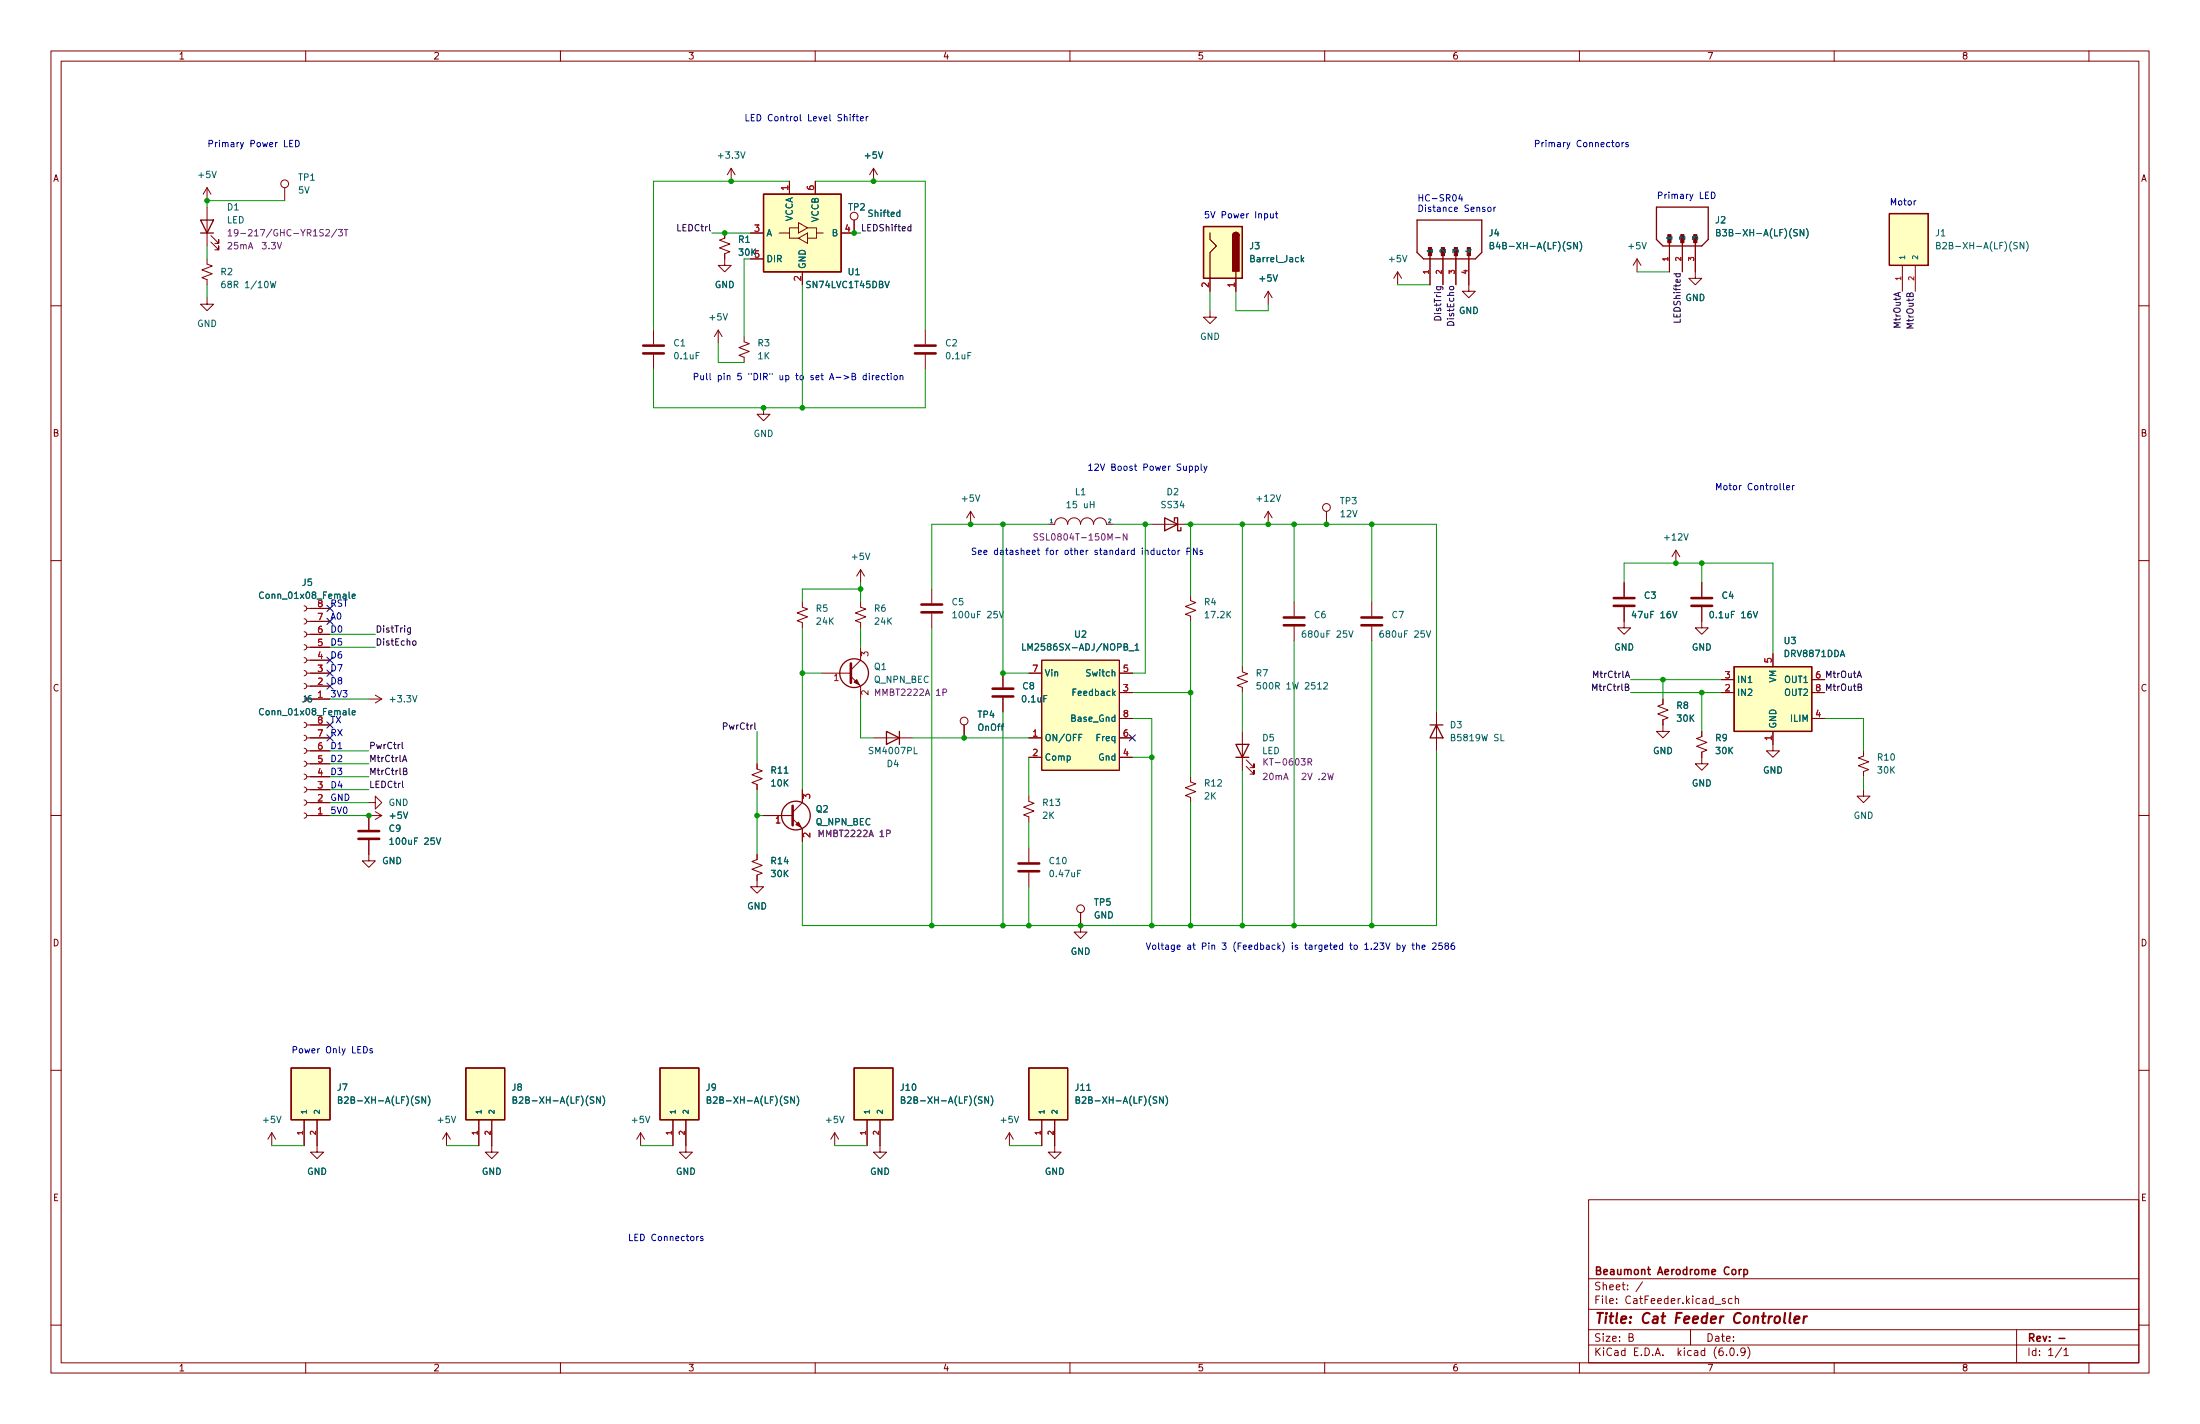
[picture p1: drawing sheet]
<svg xmlns="http://www.w3.org/2000/svg" width="432mm" height="279mm" viewBox="0 0 432 279" stroke-linecap="round" stroke-linejoin="round" font-family="sans-serif">
<g fill="none" stroke="#840000" stroke-width=".2">
<path d="M10 10h411.8v259.4h-411.8zM12 12h407.8v255.4h-407.8zM60 10v2M110 10v2M160 10v2M210 10v2M260 10v2M310 10v2M360 10v2M410 10v2M40.6 36.8v2.6M40.6 36.8l-.7 1.3"/>
<path d="M40.6 36.8l.8 1.3M55.9 36.8v2.6M143.5 33l-.8 1.3M143.5 33v2.6M143.5 33l.8 1.3M154.9 35.6v2.5M160 35.6v2.5M171.4 33l-.7 1.3M171.4 33v2.6M171.4 33l.8 1.3M10 60h2M40.6 50.8v1l1.1 .4-2.1 .8 2.1 .7-2.1 .8 1 .4v1"/>
<path d="M40.6 58.4v1.3h1.3l-1.3 1.3-1.2-1.3h1.2M40.6 40.6v7.7M41.4 47.5l1.5 1.5v-.7v.7h-.7M41.4 46.2l1.5 1.6v-.8v.8h-.7M142.2 45.7v1l-1 .4 2.1 .8-2.1 .7 2.1 .8-1.1 .4v2.3h1.3l-1.3 1.2-1.2-1.2h1.2M147.3 45.7h2.6M147.3 50.8h2.6M152.9 45.7h2v1h1.8M156.7 44.7h-1.8v1M156.7 43.7l1.8 1-1.8 1zM156.7 46.7l1.8-1v2.1zM157.5 53.3v2.6"/>
<path d="M158.5 44.7h1.8v1h1.2M160.3 45.7v1h-1.8M167.6 43.2v2.5h-2.5M237.5 54.6v2.6M242.6 54.6v2.6M248.9 57.2l-.7 1.2M248.9 57.2v2.5M248.9 57.2l.8 1.2M274.3 53.3l-.7 1.3M274.3 53.3v2.6M274.3 53.3l.8 1.3M280.7 50.8v5.1"/>
<path d="M283.2 50.8v5.1M285.7 50.8v5.1M288.3 50.8v6.4h1.3l-1.3 1.2-1.3-1.2h1.3M321.3 50.8l-.8 1.3M321.3 50.8v2.5M321.3 50.8l.8 1.3M327.7 48.3v5M330.2 48.3v5M332.7 48.3v6.3h1.3l-1.3 1.3-1.2-1.3h1.2M373.4 52.1v5.1M375.9 52.1v5.1M419.8 60h2"/>
<path d="M128.3 64.8v2.8M128.3 69.6v2.8M141 64.8l-.8 1.2M141 64.8v2.5M141 64.8l.7 1.2M146 66v1.1l1.1 .3-2.1 .8 2.1 .8-2.1 .7 1 .4v1M181.6 64.8v2.8M181.6 69.6v2.8M237.5 61v1.2h1.3l-1.3 1.3-1.3-1.3h1.3M149.9 80v1.3h1.2l-1.2 1.3-1.3-1.3h1.3M10 110h2M59.7 118.9l.3 .1 .2 .4-.2 .3-.3 .2"/>
<path d="M60.2 119.4h4.6M157.5 118.1v1l1 .4-2 .8 2 .7-2 .8 1 .4v1M168.9 118.1v1l1 .4-2 .8 2 .7-2 .8 1 .4v1M168.9 111.8v2.5M168.9 111.8l-.8 1.2M168.9 111.8l.8 1.2M182.9 115.6v2.8M190.5 100.3l-.8 1.3M190.5 100.3v2.6M190.5 100.3l.8 1.3M205.7 102.9h1.3a1.27 1.27 0 0 1 1.3-1.3 1.27 1.27 0 0 1 1.2 1.3 1.27 1.27 0 0 1 1.3-1.3 1.27 1.27 0 0 1 1.3 1.3 1.27 1.27 0 0 1 1.3-1.3 1.27 1.27 0 0 1 1.2 1.3 1.27 1.27 0 0 1 1.3-1.3 1.27 1.27 0 0 1 1.3 1.3h1.2M226.1 102.9h7.6"/>
<path d="M233.7 116.8v1.1l1 .3-2 .8 2 .8-2 .7 1 .4v1M248.9 100.3v2.6M248.9 100.3l-.7 1.3M248.9 100.3l.8 1.3M254 118.1v2.8M260.3 100.3v2.6M269.2 118.1v2.8M318.8 119.1v4.1h1.2l-1.2 1.3-1.3-1.3h1.3M318.8 114.3v2.8M328.9 108l-.7 1.2M328.9 108v2.5M328.9 108l.8 1.2"/>
<path d="M334 119.1v4.1h1.3l-1.3 1.3-1.3-1.3h1.3M334 114.3v2.8M419.8 110h2M59.7 121.4l.3 .2 .2 .3-.2 .4-.3 .1M59.7 124l.3 .1 .2 .4-.2 .3-.3 .2M59.7 126.5l.3 .1 .2 .4-.2 .4-.3 .1M59.7 129l.3 .2 .2 .3-.2 .4-.3 .1M59.7 131.6l.3 .1 .2 .4-.2 .3-.3 .2M59.7 134.1l.3 .2 .2 .3-.2 .4-.3 .1M60.2 132.1h4.6M60.2 121.9h4.6M60.2 124.5h4.6"/>
<path d="M60.2 127h4.6M60.2 129.5h4.6M60.2 134.6h4.6M61 137.2h3.8M72.4 137.2h2.5M73.7 136.4l1.2 .8M74.9 137.2l-1.2 .7M161.3 132.1h5.7M167 132.7l1.9 1.9v2.6M168.9 127v2.5l-1.9 1.9M182.9 120.4v2.8M196.8 132.1v2.8"/>
<path d="M196.8 136.9v2.8M201.9 132.1h2.6M204.5 129.5h15.2v21.6h-15.2zM219.7 135.9h2.5M219.7 132.1h2.5M243.8 130.8v1l1.1 .4-2.1 .8 2.1 .7-2.1 .8 1 .4v1M254 122.9v2.8M269.2 122.9v2.8M281.9 139.7v7.6M326.4 137.2v1l-1 .4 2 .7-2 .8 2 .7-1 .4v2.3h1.3l-1.3 1.3-1.3-1.3h1.3M337.8 135.9h2.6M337.8 133.4h2.6"/>
<path d="M348 128.3v2.5M355.6 135.9h2.5M355.6 133.4h2.5M10 160h2M59.7 141.7l.3 .2 .2 .3-.2 .4-.3 .1M59.7 144.3l.3 .1 .2 .4-.2 .3-.3 .2M59.7 146.8l.3 .2 .2 .3-.2 .4-.3 .1M59.7 149.4l.3 .1 .2 .4-.2 .3-.3 .2M59.7 151.9l.3 .1 .2 .4-.2 .4-.3 .1M59.7 154.4l.3 .2 .2 .3-.2 .4-.3 .1M59.7 157l.3 .1 .2 .4-.2 .3-.3 .2M59.7 159.5l.3 .2 .2 .3-.2 .4-.3 .1"/>
<path d="M60.2 144.8h4.6M60.2 142.2h4.6M60.2 147.3h4.6M60.2 149.9h4.6M60.2 152.4h4.6M60.2 154.9h4.6M60.2 157.5h4.6M72.4 157.5h1.3v-1.3l1.2 1.3-1.2 1.3v-1.3M73.7 159.3l1.2 .7M148.6 149.9v1l1 .4-2 .7 2 .8-2 .7 1 .4v1M157.5 154.9v2.6l-1.9 1.9M171.4 144.8h7.7"/>
<path d="M189.2 142.2v2.6M201.9 156.2v1l1 .4-2 .8 2 .7-2 .8 1 .4v1M201.9 144.8h2.6M201.9 148.6h2.6M219.7 144.8h2.5M219.7 148.6h2.5M219.7 141h2.5M233.7 152.4v1l1 .4-2 .8 2 .7-2 .8 1 .4v1M243.8 143.5v7.6M244.6 150.4l1.5 1.5v-.8v.8h-.7M244.6 149.1l1.5 1.5v-.7v.7h-.7M334 143.5v1l-1 .4 2 .8-2 .7 2 .8-1 .4v2.3h1.3l-1.3 1.2-1.3-1.2h1.3"/>
<path d="M348 143.5v3.8h1.2l-1.2 1.3-1.3-1.3h1.3M355.6 141h2.5M365.8 147.3v1l-1.1 .4 2.1 .8-2.1 .7 2.1 .8-1 .4v1M365.8 154.9v1.3h1.2l-1.2 1.3-1.3-1.3h1.3M419.8 160h2M60.2 160h4.6M72.4 164.8v4.1h1.3l-1.3 1.3-1.3-1.3h1.3M74.9 160h-2.5v2.8M74.9 160l-1.2 .8M148.6 167.6v1.1l-1 .3 2 .8-2 .8 2 .7-1 .4v2.3h1.3l-1.3 1.3-1.3-1.3h1.3M149.9 160h5.7M155.6 160.7l1.9 1.9v2.5"/>
<path d="M201.9 166.4v2.8M201.9 171.2v2.8M212.1 179.1v3.8h1.3l-1.3 1.3-1.3-1.3h1.3M10 210h2M59.7 219.7v5.1M62.2 219.7v6.4h1.3l-1.3 1.2-1.2-1.2h1.2M94 219.7v5.1M96.5 219.7v6.4h1.3l-1.3 1.2-1.3-1.2h1.3M132.1 219.7v5.1M134.6 219.7v6.4h1.3l-1.3 1.2-1.3-1.2h1.3M170.2 219.7v5.1M172.7 219.7v6.4h1.3l-1.3 1.2-1.3-1.2h1.3"/>
<path d="M204.5 219.7v5.1M207 219.7v6.4h1.3l-1.3 1.2-1.3-1.2h1.3M419.8 210h2M53.3 222.3l-.7 1.2M53.3 222.3v2.5M53.3 222.3l.8 1.2M87.6 222.3l-.7 1.2M87.6 222.3v2.5M87.6 222.3l.8 1.2M125.7 222.3l-.7 1.2M125.7 222.3v2.5M125.7 222.3l.8 1.2"/>
<path d="M163.8 222.3l-.7 1.2M163.8 222.3v2.5M163.8 222.3l.8 1.2M198.1 222.3l-.7 1.2M198.1 222.3v2.5M198.1 222.3l.8 1.2M311.8 235.4h108v32h-108zM10 260h2M311.8 256.9h108M311.8 250.9h108M322.4 251.5l-1.3 1.9M336.6 255.9h1.1"/>
<path d="M338.6 254.9l-.4-.1-.2 .2 .1 .2 .5 .2v.3h-.6M339.9 254.9l-.4-.1-.3 .3 .2 .6h.5M340.6 254.9l.2-.1 .4 .1v.9M340.6 254.3v1.5M419.8 260h2M60 267.4v2M110 267.4v2M160 267.4v2M210 267.4v2M260 267.4v2M310 267.4v2M311.8 263.9h108"/>
<path d="M311.8 260.9h108M319.7 262.4l.7-.1 .1-.2-.1-.4h-.7v1.5h.6l.3-.3a.39 .39 0 0 0-.4-.5M331.8 260.9v3M338.9 265.8v.2M339.7 264.5h.2a.8 .8 0 0 1 .5 .7 .8 .8 0 0 1-.5 .8 1 1 0 0 1-.2-1.5zM341 265.8v.2M342.5 265.1l-.3 .3h-.3l-.2-.3 .1-.6h.4l.2 .1a.99 .99 0 0 1-.3 1.4h-.3M343 264.3a1.72 1.72 0 0 1 0 2.2M360 267.4v2M395.8 260.9v6.5M404.7 264.4l-1.3 1.9M405.1 264.9l.4-.4v1.5"/>
<path d="M405.1 266h.8M410 267.4v2"/>
<circle cx="55.9" cy="36.1" r=".76"/>
<circle cx="167.6" cy="42.4" r=".76"/>
<circle cx="260.4" cy="99.6" r=".76"/>
<circle cx="189.2" cy="141.5" r=".76"/>
<circle cx="212.1" cy="178.3" r=".76"/>
</g>
<path d="M341.4 249.1v1M341.8 249.1l-.3 .1-.1 .2M342.3 249.2l.4-.1 .3 .3-.1 .6h-.6M342.3 249.1v1.5M404.1 262.6h1.2" fill="none" stroke="#840000" stroke-width=".3"/>
<path d="M350.4 257.6l-.2 1.7 .2 .3M351.4 257.6l-.2 1.7 .3 .3M352.2 258.9l1-.2-.1-.3-.5-.1-.4 .3v.9h.8M354.1 258.3l-.2 1.3M354.7 258.3l-.4 .1-.3 .3" fill="none" stroke="#840000" stroke-width=".4"/>
<g fill="#ffffc2" stroke="#ffffc2" stroke-width=".2">
<path d="M204.5 129.5h15.2v21.6h-15.2z"/>
<path d="M340.4 130.8h15.2v12.7h-15.2z"/>
<path d="M201.9 209.6h7.6v10.1h-7.6z"/>
<path d="M129.5 209.6h7.7v10.1h-7.7z"/>
<path d="M167.6 209.6h7.7v10.1h-7.7z"/>
<path d="M370.8 41.9h7.7v10.2h-7.7z"/>
<path d="M236.2 44.5h7.6v10.1h-7.6z"/>
<path d="M149.9 38.1h15.2v15.2h-15.2z"/>
<path d="M57.1 209.6h7.7v10.1h-7.7z"/>
<path d="M91.4 209.6h7.7v10.1h-7.7z"/>
</g>
<g fill="none" stroke="#006464" stroke-width=".2">
<path d="M44.1 55.2h-.4l-.1 .3-.1 .7 .2 .3 .5-.2v-.4l-.1-.2h-.4l-.2 .2M53.1 55.2l.3 1.3 .2-1 .2 1 .3-1.3M255.5 50.9l.4 .5M255.9 50.5l-.5 .5M292.5 48.2l.5-.1 .1-.4-.6-.1v1.2h.5l.2-.4-.3-.2M309.6 47.6v1.2l-.7-1.2v1.2M310.1 47.4a1.46 1.46 0 0 1 0 1.9M336.9 45.6h.6v-.5l-.6-.1v1.3h.5l.3-.4-.3-.3M354 45v1.3l-.7-1.3v1.3M354.5 44.8a1.46 1.46 0 0 1 0 2M380.1 48.2l.6-.1v-.4l-.6-.1v1.2h.5l.2-.4-.3-.2M397.2 47.6v1.2l-.7-1.2v1.2"/>
<path d="M397.7 47.4a1.46 1.46 0 0 1 0 1.9M51.7 116.3a.6 .6 0 0 0-.8 .4 .6 .6 0 0 0 .6 .7l.2-.1M69.1 117l.6-.1v-.3h-.4l-.2 .1 .1 .7h.5M196.1 120l.5 1.2 .4-1.2M328.3 120l.4 1.2 .4-1.2M344.1 120l.5 1.2 .4-1.2M51.7 139.1a.6 .6 0 0 0-.8 .4 .6 .6 0 0 0 .6 .8l.2-.1M69.1 139.9l.6-.2v-.2l-.4-.1-.2 .2 .1 .6h.5M187 120.3l.4-.3v1.2M187 121.2h.7M200.7 126.3v1.3h.6M221.6 127.7h1"/>
<path d="M222.8 126.7l.4-.4v1.3M222.8 127.6h.7M247.4 133.9h-.6l-.1 .6 .2-.1 .4 .1 .1 .1v.5l-.2 .1-.5-.1M256.2 123.8h-.4l-.1 .3-.1 .7 .2 .2 .5-.1v-.4l-.1-.2-.4-.1-.2 .3M259.8 134l.5-.1 .3 .4-.8 .9h.8M264.7 123.8l.4 1.2 .5-1.2M271.4 123.8h-.3l-.2 .3-.1 .7 .3 .2 .4-.1 .1-.4-.2-.2-.3-.1-.3 .3M280 123.8l.4 1.2 .4-1.2M212.4 144.1h-.6v1.3M294.6 144.1v1.3h.6M76.5 164.8l.4-.4v1.3M76.5 165.7h.7"/>
<path d="M85.7 164.4l.4 1.3 .4-1.3M66.4 215.8l.6-.1v-.4l-.6-.1v1.3h.5l.2-.4-.3-.3M83.5 215.2v1.3l-.7-1.3v1.3M84 215a1.46 1.46 0 0 1 0 2M100.7 215.8l.6-.1v-.4l-.6-.1v1.3h.5l.2-.4-.3-.3M117.8 215.2v1.3l-.7-1.3v1.3M118.3 215a1.46 1.46 0 0 1 0 2M138.8 215.8l.6-.1v-.4l-.6-.1v1.3h.5l.2-.4-.3-.3M155.9 215.2v1.3l-.7-1.3v1.3M156.4 215a1.46 1.46 0 0 1 0 2M176.9 215.8l.6-.1v-.4l-.6-.1v1.3h.5l.2-.4-.3-.3M194 215.2v1.3l-.7-1.3v1.3"/>
<path d="M194.5 215a1.46 1.46 0 0 1 0 2M211.2 215.8l.5-.1 .1-.4-.6-.1v1.3h.5l.2-.4-.3-.3M228.3 215.2v1.3l-.7-1.3v1.3M228.8 215a1.46 1.46 0 0 1 0 2"/>
</g>
<g fill="none" stroke="#840000" stroke-width=".51">
<path d="M126.2 69.3h4.1M126.2 67.8h4.1M179.6 69.3h4M179.6 67.8h4M180.8 118.6h4.1M316.7 118.9h4.1M316.7 117.3h4.1M332 118.9h4M332 117.3h4M167 130.2v3.8M180.8 120.1h4.1M194.8 136.7h4.1"/>
<path d="M194.8 135.1h4.1M252 122.7h4M252 121.2h4M267.2 122.7h4.1M267.2 121.2h4.1M155.6 158.1v3.8M70.4 164.6h4M70.4 163.1h4M199.9 170.9h4.1M199.9 169.4h4.1"/>
</g>
<g fill="none" stroke="#840000" stroke-width=".25">
<path d="M149.9 38.1h15.2v15.2h-15.2zM39.4 43.2h2.5l-1.3 2.5zM39.4 45.7h2.5M236.2 44.5h7.6v10.1h-7.6zM237.5 45.7v1.3l1.3 1.3-1.3 1.2v5.1M241.9 46.2a.64 .64 0 0 1 .7-.6 .64 .64 0 0 1 .6 .6M242.6 53.3v1.3M278.1 43.2h12.7v6.3l-1.2 1.3h-10.2l-1.3-1.3zM280.7 48.9v1.9M283.2 48.9v1.9M285.7 48.9v1.9M288.3 48.9v1.9"/>
<path d="M325.1 40.6h10.2v6.4l-1.3 1.3h-7.6l-1.3-1.3zM327.7 46.4v1.9M330.2 46.4v1.9M332.7 46.4v1.9M370.8 41.9h7.7v10.2h-7.7zM228.6 101.6l2.5 1.3-2.5 1.2zM230.5 102.2v-.6h.6v2.5h.7v-.6M340.4 130.8h15.2v12.7h-15.2zM174 143.5l2.5 1.3-2.5 1.3zM176.5 143.5v2.6M242.6 146.1h2.5l-1.3 2.5zM242.6 148.6h2.5"/>
<path d="M280.7 142.2h2.5M281.9 142.2l1.3 2.6h-2.5zM57.1 209.6h7.7v10.1h-7.7zM91.4 209.6h7.7v10.1h-7.7zM129.5 209.6h7.7v10.1h-7.7zM167.6 209.6h7.7v10.1h-7.7zM201.9 209.6h7.6v10.1h-7.6z"/>
<circle cx="167.6" cy="132.1" r="2.82"/>
<circle cx="156.2" cy="160" r="2.82"/>
</g>
<g fill="none" stroke="#840084" stroke-width=".2">
<path d="M44.8 45.4l.3-.4v1.3M44.8 46.3h.7M46.7 45.6l-.2 .2h-.4l-.1-.2v-.5l.5-.1 .2 .3-.1 .7-.1 .2-.4 .1M66.4 45h.8l-.4 .5 .3 .1v.6l-.1 .1-.6-.1M67.6 45h.7M67.9 45v1.3M203.7 104.8l-.5-.1-.3 .3 .1 .3 .6 .2v.4l-.2 .1-.5-.1M221.2 104.7v1.3l-.7-1.3v1.3M185.1 135.9l.6-.1v-.5l-.6-.1v1.3M248.1 148.8v1.3M248.8 148.8l-.7 .8M256.7 149.5h.6l.1-.2v-.3l-.7-.2v1.3"/>
<path d="M257 149.5l.4 .6M160.8 164.2v-1.3l.4 .9 .4-.9v1.3M162.2 164.2v-1.3l.4 .9 .5-.9v1.3M163.7 163.5l.5-.1 .1-.4-.6-.1v1.3h.5l.2-.5-.3-.2M164.8 162.9h.7M165.1 162.9v1.3M165.8 163l.5-.1 .3 .3-.8 1h.8M167.1 163l.4-.1 .3 .3-.8 1h.8M168.3 163l.4-.1 .3 .3-.8 1h.8M169.5 163l.5-.1 .2 .3-.8 1h.8M170.6 164.2l.4-1.3 .4 1.3M170.7 163.8h.6"/>
<path d="M172.7 163.2l.4-.3v1.3M172.7 164.2h.8M174 163.6l.6-.1 .1-.5-.7-.1v1.3"/>
</g>
<g fill="#840000" stroke="#840000" stroke-width=".2">
<path d="M167.6 133.9l.5-.5 .6 1z"/>
<path d="M327.3 46h.7v1.6h-.7z"/>
<path d="M280.4 48.6h.6v1.6h-.6z"/>
<path d="M156.2 161.8l.5-.5 .5 1z"/>
</g>
<g fill="#840000" stroke="#840000" stroke-width=".25">
<path d="M242.1 45.8a.64 .64 0 0 1 .7-.2 .64 .64 0 0 1 .4 .6h-1.3z"/>
<path d="M241.9 46.2h1.3v7h-1.3z"/>
</g>
<path d="M178.8 44.5h-.4l-.2 .2 .1 .5h.5M178.8 44v1.3M80.6 123.2v1l-.3 .3-.3-.1M80.6 123.3l-.4-.1-.2 .2 .1 .6h.5M81.1 125.8l.3-.1 .3 .3v.3l-.3 .3-.4-.3zM364.5 132.9l.4-1.2 .5 1.2M364.7 134.8h.5l.1-.5-.6-.1v1.3h.5l.2-.4-.3-.3M78.9 145.6v1.1l.2 .2M79 153.3v1l.2 .2M79 149.5l.4-1.3 .4 1.3M79.1 149.1h.6M79.2 151.3h.5l.1-.5-.6-.1v1.3h.5l.2-.4-.3-.3" fill="none" stroke="#0f0f0f" stroke-width=".2"/>
<g fill="none" stroke="#0000c2" stroke-width=".2">
<path d="M56.9 28.1h.4M57.5 27.5h-.6v1.3h.6M58 27.5a.64 .64 0 0 1 .7 .7 .64 .64 0 0 1-.7 .6zM166.9 22.5v.1M166.9 22.9v.8M167.3 22.9h.5M167.8 22.5l-.3 .1v1.1M168 22.9h.5M168.2 22.5v1l.3 .2M168.9 23.3l.6-.1-.1-.3h-.4l-.1 .2v.6h.5M170 22.9v.8M170.4 22.9l-.4 .2"/>
<path d="M286.6 38.1l-.3 .9h.8M286.9 38.6v.9M317.2 28.1l.2-.1 .4 .1v.5l-.1 .1h-.5zM318.4 28v.8M318.7 28l-.3 .2M319.6 28h-.3l-.2 .1v.2l.5 .1v.3h-.5M335.9 37.7a.64 .64 0 0 1 .7 .6 .64 .64 0 0 1-.7 .7zM376.1 39.4l-.4 .2M249.4 41.9v.8l.5-.1M249.9 41.9v.9M250.3 41.9h.5M250.5 41.5v1.1l.3 .2"/>
<path d="M292.1 40.8l.1-.1 .4 .1 .1 .5-.2 .1h-.4zM293.2 40.7v.8M293.6 40.7l-.4 .2M167.2 73.9l.6-.1v-.4l-.6-.1v1.2h.5l.3-.4-.3-.2M170 73.7h-.3l-.3 .2 .1 .6h.5M170 73.3v1.2M170.6 73.3v.1M170.6 73.7v.8M171.2 73.7v.8M171.6 73.7l-.4 .2M171.9 74.1l.7-.1-.1-.3h-.4l-.2 .2 .1 .6h.5M173.6 73.7h-.3l-.3 .2 .2 .6h.4"/>
<path d="M174 73.7h.5M174.2 73.3v1l.3 .2M174.9 73.3v.1M174.9 73.7v.8M175.6 73.7h.3l.2 .2v.4l-.2 .2-.4-.2zM176.7 73.8l.5-.1v.8M176.7 73.7v.8M233.5 91.5h.3l.3 .2-.2 .5h-.4M234.6 91.5h.4l.2 .2-.1 .5h-.5M234.6 91.5v1.2M235.8 91v1.1l.1 .2M236.3 91.5l.3 .8"/>
<path d="M236.9 91.5l-.4 1.1-.2 .1M350.1 94.8v1.1l.1 .2M350.7 95.7l.6-.1-.1-.3h-.4l-.1 .1v.6h.5M351.8 95.3v.8M352.2 95.3l-.4 .2M227.1 108l.1 .7h.4M227.6 108v.8M228.8 108h-.4l-.2 .2 .1 .5h.5M229.2 108h.4M229.3 107.5v1.1l.3 .2M230.1 108h.3l.3 .2v.4l-.3 .2-.4-.2zM231.2 108v.8"/>
<path d="M231.6 108l-.4 .2M233 108.2l.6-.1v-.4l-.6-.2v1.3M235 107.5v1.3l-.8-1.3v1.3M236 108h-.3l-.2 .1 .1 .2 .4 .1v.3h-.5M274.2 185.5l.4-.1 .2 .3-.1 .5h-.5M274.2 185v1.3M275.2 185.4l.3 .9M275.8 185.4l-.4 1.2-.2 .1M277.1 185.4h.5M277.3 185v1.1l.3 .2M278 185.6l.5-.1 .1 .8M278 185v1.3"/>
<path d="M279.1 185.9l.6-.2v-.2l-.4-.1-.2 .2 .1 .6h.5M281.2 185.1l.5-.1 .2 .4-.8 .9h.8M283 185h-.6v.6l.2-.1 .4 .1 .1 .1-.1 .5-.1 .1-.5-.1M283.8 185.6l-.2-.3v-.2l.2-.1 .4 .1 .1 .3-.6 .2-.1 .2v.2l.2 .3 .4-.1 .1-.2v-.2l-.2-.2M285.4 185l-.4 .1-.1 .2-.1 .7 .2 .3 .5-.1v-.5l-.1-.1-.4-.1-.2 .2M71.4 205.3a.64 .64 0 0 1 .7 .7 .64 .64 0 0 1-.7 .6zM73.1 205.8h-.3l-.2 .1v.2l.5 .1v.3h-.5M136.8 242.6v.8M137.1 242.6l-.3 .2M138 242.6h-.3l-.2 .2v.1l.5 .2v.3h-.5"/>
</g>
<g fill="none" stroke="#009600" stroke-width=".2">
<path d="M55.9 39.4h-15.3v1.2M154.9 35.6h-26.6v29.2M160 35.6h21.6v29.2M40.6 48.3v2.5M40.6 55.9v2.5M139.7 45.7h7.6M146 50.8v15.2M157.5 55.9v24.1M167.6 45.7h1.3M237.5 57.2v3.8M242.6 57.2v3.8h6.3v-1.3M274.3 55.9h6.4"/>
<path d="M321.3 53.3h6.4M128.3 72.4v7.6h53.3v-7.6M141 67.3v3.8h5M168.9 114.3v3.8M168.9 115.6h-11.4v2.5M196.8 102.9v29.2h5.1M205.7 102.9h-22.8v12.7M218.4 102.9h7.7M224.8 102.9v29.2h-2.6M232.4 102.9h49.5v36.8M233.7 102.9v13.9M243.8 102.9v27.9"/>
<path d="M254 102.9v15.2M269.2 102.9v15.2M318.8 114.3v-3.8h29.2v17.8M334 110.5v3.8M64.8 137.2h7.6M64.8 127h8.9M64.8 124.5h8.9M157.5 132.1h3.8M157.5 123.2v31.7M168.9 123.2v3.8M168.9 137.2v7.6h2.5M182.9 123.2v58.4"/>
<path d="M196.8 139.7v41.9M222.2 135.9h11.5M233.7 121.9v30.5M243.8 135.9v7.6M254 125.7v55.9M269.2 125.7v55.9M320 133.4h17.8M320 135.9h17.8M326.4 133.4v3.8M334 135.9v7.6M64.8 149.9h7.6M64.8 147.3h7.6"/>
<path d="M64.8 152.4h7.6M64.8 154.9h7.6M64.8 157.5h7.6M148.6 143.5v6.4M148.6 154.9v12.7M179.1 144.8h22.8M201.9 148.6v7.6M222.2 141h3.9v40.6M222.2 148.6h3.9M233.7 157.5v24.1M243.8 151.1v30.5M281.9 147.3v34.3h-124.4v-16.5"/>
<path d="M358.1 141h7.7v6.3M365.8 152.4v2.5M64.8 160h7.6M148.6 160h1.3M201.9 161.3v5.1M201.9 174v7.6M53.3 224.8h6.4M87.6 224.8h6.4M125.7 224.8h6.4M163.8 224.8h6.4M198.1 224.8h6.4"/>
</g>
<g fill="none" stroke="#000084" stroke-width=".2">
<path d="M64.2 118.8l1.2 1.2M65.4 118.8l-1.2 1.2M64.2 131.5l1.2 1.2M64.2 134l1.2 1.2M64.2 121.3l1.2 1.2M64.2 128.9l1.2 1.2M65.4 131.5l-1.2 1.2M65.4 134l-1.2 1.2M65.4 121.3l-1.2 1.2M65.4 128.9l-1.2 1.2M64.2 141.6l1.2 1.2M64.2 144.2l1.2 1.2"/>
<path d="M65.4 141.6l-1.2 1.2M65.4 144.2l-1.2 1.2M221.6 144.2l1.3 1.2M222.9 144.2l-1.3 1.2"/>
</g>
<g fill="#009600" stroke="#009600" stroke-width=".2">
<circle cx="334" cy="135.9" r=".46"/>
<circle cx="326.4" cy="133.4" r=".46"/>
<circle cx="328.9" cy="110.5" r=".46"/>
<circle cx="334" cy="110.5" r=".46"/>
<circle cx="254" cy="102.9" r=".46"/>
<circle cx="260.3" cy="102.9" r=".46"/>
<circle cx="248.9" cy="102.9" r=".46"/>
<circle cx="243.8" cy="181.6" r=".46"/>
<circle cx="233.7" cy="181.6" r=".46"/>
<circle cx="269.2" cy="102.9" r=".46"/>
<circle cx="254" cy="181.6" r=".46"/>
<circle cx="269.2" cy="181.6" r=".46"/>
<circle cx="233.7" cy="102.9" r=".46"/>
<circle cx="243.8" cy="102.9" r=".46"/>
<circle cx="224.8" cy="102.9" r=".46"/>
<circle cx="226.1" cy="148.6" r=".46"/>
<circle cx="233.7" cy="135.9" r=".46"/>
<circle cx="182.9" cy="181.6" r=".46"/>
<circle cx="196.8" cy="181.6" r=".46"/>
<circle cx="201.9" cy="181.6" r=".46"/>
<circle cx="168.9" cy="115.6" r=".46"/>
<circle cx="212.1" cy="181.6" r=".46"/>
<circle cx="226.1" cy="181.6" r=".46"/>
<circle cx="196.8" cy="132.1" r=".46"/>
<circle cx="196.8" cy="102.9" r=".46"/>
<circle cx="189.2" cy="144.8" r=".46"/>
<circle cx="157.5" cy="132.1" r=".46"/>
<circle cx="190.5" cy="102.9" r=".46"/>
<circle cx="148.6" cy="160" r=".46"/>
<circle cx="149.9" cy="80" r=".46"/>
<circle cx="40.6" cy="39.4" r=".46"/>
<circle cx="72.4" cy="160" r=".46"/>
<circle cx="143.5" cy="35.6" r=".46"/>
<circle cx="157.5" cy="80" r=".46"/>
<circle cx="167.6" cy="45.7" r=".46"/>
<circle cx="171.4" cy="35.6" r=".46"/>
<circle cx="142.2" cy="45.7" r=".46"/>
</g>
<text font-size="2.8" fill="#840000" x="312.8" y="259.7">Title: Cat Feeder Controller</text>
<g font-size="2.1" fill="#840000">
<text x="312.8" y="250.2">Beaumont Aerodrome Corp</text>
<text x="312.8" y="255.9">File: CatFeeder.kicad_sch</text>
<text x="312.8" y="253.2">Sheet: /</text>
<text x="312.8" y="263.2">Size: B</text>
<text x="334.8" y="263.2">Date:</text>
<text x="397.8" y="263.2">Rev: -</text>
<text x="312.8" y="266">KiCad E.D.A. kicad (6.0.9)</text>
<text x="397.8" y="266">Id: 1/1</text>
</g>
<g font-size="1.8" fill="#840000">
<text x="35" y="11.7">1</text>
<text x="85" y="11.7">2</text>
<text x="135" y="11.7">3</text>
<text x="185" y="11.7">4</text>
<text x="235" y="11.7">5</text>
<text x="285" y="11.7">6</text>
<text x="335" y="11.7">7</text>
<text x="385" y="11.7">8</text>
<text x="10.3" y="35.6">A</text>
<text x="420.1" y="35.6">A</text>
<text x="10.3" y="85.7">B</text>
<text x="420.1" y="85.7">B</text>
<text x="10.3" y="135.6">C</text>
<text x="420.1" y="135.6">C</text>
<text x="10.3" y="185.7">D</text>
<text x="420.1" y="185.7">D</text>
<text x="10.4" y="235.7">E</text>
<text x="420.2" y="235.7">E</text>
<text x="35" y="269.1">1</text>
<text x="85" y="269.1">2</text>
<text x="135" y="269.1">3</text>
<text x="185" y="269.1">4</text>
<text x="235" y="269.1">5</text>
<text x="285" y="269.1">6</text>
<text x="335" y="269.1">7</text>
<text x="385" y="269.1">8</text>
</g>
<g font-size="1.8" fill="#0000c2">
<text x="146" y="23.8">LED Control Level Shifter</text>
<text x="40.6" y="28.9">Primary Power LED</text>
<text x="301" y="28.9">Primary Connectors</text>
<text x="278.1" y="39.5">HC-SR04</text>
<text x="278.1" y="41.6">Distance Sensor</text>
<text x="325.1" y="39">Primary LED</text>
<text x="370.8" y="40.3">Motor</text>
<text x="236.2" y="42.8">5V Power Input</text>
<text x="135.9" y="74.6">Pull pin 5 &quot;DIR&quot; up to set A-&gt;B direction</text>
<text x="213.4" y="92.4">12V Boost Power Supply</text>
<text x="336.5" y="96.2">Motor Controller</text>
<text x="190.5" y="108.9">See datasheet for other standard inductor PNs</text>
<text x="64.8" y="119">RST</text>
<text x="64.8" y="124.1">D0</text>
<text x="64.8" y="121.6">A0</text>
<text x="64.8" y="131.7">D7</text>
<text x="64.8" y="126.7">D5</text>
<text x="64.8" y="129.2">D6</text>
<text x="64.8" y="136.8">3V3</text>
<text x="64.8" y="134.3">D8</text>
<text x="64.8" y="141.9">TX</text>
<text x="64.8" y="147">D1</text>
<text x="64.8" y="144.4">RX</text>
<text x="64.8" y="149.5">D2</text>
<text x="64.8" y="152.1">D3</text>
<text x="64.8" y="154.7">D4</text>
<text x="64.8" y="159.7">5V0</text>
<text x="64.8" y="157.1">GND</text>
<text x="224.8" y="186.3">Voltage at Pin 3 (Feedback) is targeted to 1.23V by the 2586</text>
<text x="57.1" y="206.7">Power Only LEDs</text>
<text x="123.2" y="243.5">LED Connectors</text>
</g>
<g font-size="1.8" fill="#006464">
<text x="39" y="34.9">+5V</text>
<text x="58.6" y="35.4">TP1</text>
<text x="141.2" y="31.1">+3.3V</text>
<text x="169.9" y="31.1">+5V</text>
<text x="44.6" y="41.3">D1</text>
<text x="58.6" y="38">5V</text>
<text x="166.6" y="41.3">TP2</text>
<text x="44.5" y="43.8">LED</text>
<text x="145" y="47.6">R1</text>
<text x="150.4" y="46.4">A</text>
<text x="155.6" y="43.6" transform="rotate(-90 155.6 43.6)">VCCA</text>
<text x="160.7" y="43.6" transform="rotate(-90 160.7 43.6)">VCCB</text>
<text x="163.3" y="46.4">B</text>
<text x="170.6" y="42.5">Shifted</text>
<text x="292.3" y="46.4">J4</text>
<text x="336.7" y="43.8">J2</text>
<text x="338.2" y="46.4">B3B-XH-A(LF)(SN)</text>
<text x="379.9" y="46.4">J1</text>
<text x="43.4" y="54">R2</text>
<text x="145.1" y="50.2">30K5</text>
<text x="150.4" y="51.4">DIR</text>
<text x="158.1" y="52.8" transform="rotate(-90 158.1 52.8)">GND</text>
<text x="166.5" y="54">U1</text>
<text x="245.3" y="48.9">J3</text>
<text x="245.6" y="51.4">Barrel_Jack</text>
<text x="272.7" y="51.4">+5V</text>
<text x="293.8" y="48.9">B4B-XH-A(LF)(SN)</text>
<text x="319.7" y="48.9">+5V</text>
<text x="381.4" y="48.9">B2B-XH-A(LF)(SN)</text>
<text x="44.4" y="56.5">68R 1/10W</text>
<text x="140.3" y="56.5">GND</text>
<text x="158.5" y="56.5">SN74LVC1T45DBV</text>
<text x="247.3" y="55.2">+5V</text>
<text x="330.8" y="59.1">GND</text>
<text x="38.7" y="64.1">GND</text>
<text x="139.4" y="62.9">+5V</text>
<text x="286.3" y="61.6">GND</text>
<text x="132.3" y="67.9">C1</text>
<text x="132.5" y="70.5">0.1uF</text>
<text x="148.8" y="67.9">R3</text>
<text x="148.8" y="70.5">1K</text>
<text x="185.6" y="67.9">C2</text>
<text x="185.8" y="70.5">0.1uF</text>
<text x="235.5" y="66.7">GND</text>
<text x="147.9" y="85.7">GND</text>
<text x="188.9" y="98.4">+5V</text>
<text x="209.7" y="99.7">15 uH</text>
<text x="211.1" y="97.2">L1</text>
<text x="228" y="99.7">SS34</text>
<text x="229.1" y="97.2">D2</text>
<text x="246.8" y="98.4">+12V</text>
<text x="263.1" y="98.9">TP3</text>
<text x="263.1" y="101.5">12V</text>
<text x="326.8" y="106">+12V</text>
<text x="167.3" y="109.9">+5V</text>
<text x="51.6" y="117.5">Conn_01x08_Female</text>
<text x="59.3" y="114.9">J5</text>
<text x="186.9" y="118.7">C5</text>
<text x="236.4" y="118.7">R4</text>
<text x="322.8" y="117.5">C3</text>
<text x="338" y="117.5">C4</text>
<text x="160.2" y="120">R5</text>
<text x="160.3" y="122.6">24K</text>
<text x="171.6" y="120">R6</text>
<text x="171.8" y="122.6">24K</text>
<text x="187.6" y="121.3">100uF 25V</text>
<text x="211" y="125.1">U2</text>
<text x="236.7" y="121.3">17.2K</text>
<text x="256.1" y="125.1">680uF 25V</text>
<text x="258" y="121.3">C6</text>
<text x="271.4" y="125.1">680uF 25V</text>
<text x="273.2" y="121.3">C7</text>
<text x="320.8" y="121.3">47uF 16V</text>
<text x="336.1" y="121.3">0.1uF 16V</text>
<text x="171.6" y="131.4">Q1</text>
<text x="201.8" y="127.6">LM2586SX-ADJ/NOPB_1</text>
<text x="316.8" y="127.6">GND</text>
<text x="332" y="127.6">GND</text>
<text x="350.2" y="126.4">U3</text>
<text x="350.4" y="128.9">DRV8871DDA</text>
<text x="59.3" y="137.8">J6</text>
<text x="76.8" y="137.8">+3.3V</text>
<text x="171.6" y="134">Q_NPN_BEC</text>
<text x="200.7" y="137.8">0.1uF</text>
<text x="200.8" y="135.3">C8</text>
<text x="205" y="132.7">Vin</text>
<text x="211" y="136.5">Feedback</text>
<text x="213.5" y="132.7">Switch</text>
<text x="246.6" y="132.7">R7</text>
<text x="248" y="135.3">500R 1W 2512</text>
<text x="340.9" y="136.5">IN2</text>
<text x="340.9" y="134">IN1</text>
<text x="348.6" y="134" transform="rotate(-90 348.6 134)">VM</text>
<text x="350.4" y="134">OUT1</text>
<text x="350.4" y="136.5">OUT2</text>
<text x="51.6" y="140.3">Conn_01x08_Female</text>
<text x="192" y="140.8">TP4</text>
<text x="192" y="143.4">OnOff</text>
<text x="210.5" y="141.6">Base_Gnd</text>
<text x="284.7" y="142.9">D3</text>
<text x="329.1" y="139.1">R8</text>
<text x="329.2" y="141.6">30K</text>
<text x="348.6" y="143" transform="rotate(-90 348.6 143)">GND</text>
<text x="351.6" y="141.6">ILIM</text>
<text x="170.8" y="148">SM4007PL</text>
<text x="205" y="145.4">ON/OFF</text>
<text x="205" y="149.2">Comp</text>
<text x="215.4" y="145.4">Freq</text>
<text x="215.7" y="149.2">Gnd</text>
<text x="247.7" y="148">LED</text>
<text x="247.8" y="145.4">D5</text>
<text x="285.1" y="145.4">B5819W SL</text>
<text x="324.4" y="148">GND</text>
<text x="336.7" y="145.4">R9</text>
<text x="336.9" y="148">30K</text>
<text x="368.6" y="149.2">R10</text>
<text x="151.4" y="151.8">R11</text>
<text x="151.4" y="154.3">10K</text>
<text x="174.1" y="150.5">D4</text>
<text x="236.5" y="154.3">R12</text>
<text x="332" y="154.3">GND</text>
<text x="346" y="151.8">GND</text>
<text x="368.6" y="151.8">30K</text>
<text x="76.2" y="158.1">GND</text>
<text x="76.6" y="160.7">+5V</text>
<text x="160.1" y="161.9">Q_NPN_BEC</text>
<text x="160.2" y="159.4">Q2</text>
<text x="204.7" y="160.7">2K</text>
<text x="204.8" y="158.1">R13</text>
<text x="236.4" y="156.8">2K</text>
<text x="363.8" y="160.7">GND</text>
<text x="76.4" y="163.2">C9</text>
<text x="77.1" y="165.7">100uF 25V</text>
<text x="75" y="169.5">GND</text>
<text x="151.4" y="169.5">R14</text>
<text x="151.4" y="172.1">30K</text>
<text x="206" y="169.5">C10</text>
<text x="206.3" y="172.1">0.47uF</text>
<text x="146.6" y="178.4">GND</text>
<text x="214.8" y="177.7">TP5</text>
<text x="214.7" y="180.2">GND</text>
<text x="210.1" y="187.3">GND</text>
<text x="66.2" y="214">J7</text>
<text x="100.5" y="214">J8</text>
<text x="138.6" y="214">J9</text>
<text x="176.8" y="214">J10</text>
<text x="211.1" y="214">J11</text>
<text x="51.7" y="220.3">+5V</text>
<text x="67.7" y="216.5">B2B-XH-A(LF)(SN)</text>
<text x="86" y="220.3">+5V</text>
<text x="102" y="216.5">B2B-XH-A(LF)(SN)</text>
<text x="124.1" y="220.3">+5V</text>
<text x="140.1" y="216.5">B2B-XH-A(LF)(SN)</text>
<text x="162.2" y="220.3">+5V</text>
<text x="178.2" y="216.5">B2B-XH-A(LF)(SN)</text>
<text x="196.5" y="220.3">+5V</text>
<text x="212.5" y="216.5">B2B-XH-A(LF)(SN)</text>
<text x="60.3" y="230.5">GND</text>
<text x="94.6" y="230.5">GND</text>
<text x="132.7" y="230.5">GND</text>
<text x="170.8" y="230.5">GND</text>
<text x="205" y="230.5">GND</text>
</g>
<g font-size="1.8" fill="#a90000">
<text x="154.7" y="37.3" transform="rotate(-90 154.7 37.3)">1</text>
<text x="159.8" y="37.3" transform="rotate(-90 159.8 37.3)">6</text>
<text x="148.1" y="45.5">3</text>
<text x="165.9" y="45.5">4</text>
<text x="157.2" y="55.1" transform="rotate(-90 157.2 55.1)">2</text>
<text x="237.2" y="56.4" transform="rotate(-90 237.2 56.4)">2</text>
<text x="242.3" y="56.4" transform="rotate(-90 242.3 56.4)">1</text>
<text x="62.4" y="119.1">8</text>
<text x="62.4" y="124.2">6</text>
<text x="62.4" y="121.7">7</text>
<text x="62.4" y="131.8">3</text>
<text x="62.4" y="129.3">4</text>
<text x="62.4" y="126.7">5</text>
<text x="170.4" y="128.8" transform="rotate(-90 170.4 128.8)">3</text>
<text x="202.7" y="131.8">7</text>
<text x="220.5" y="131.8">5</text>
<text x="347.7" y="130" transform="rotate(-90 347.7 130)">5</text>
<text x="62.4" y="136.9">1</text>
<text x="62.4" y="134.4">2</text>
<text x="163.7" y="133.6">1</text>
<text x="170.4" y="136.4" transform="rotate(-90 170.4 136.4)">2</text>
<text x="220.5" y="135.6">3</text>
<text x="338.6" y="135.6">2</text>
<text x="338.6" y="133.1">3</text>
<text x="356.4" y="133.1">6</text>
<text x="356.4" y="135.6">8</text>
<text x="62.4" y="142">8</text>
<text x="220.5" y="140.7">8</text>
<text x="356.4" y="140.7">4</text>
<text x="62.4" y="149.6">5</text>
<text x="62.4" y="147.1">6</text>
<text x="62.4" y="144.5">7</text>
<text x="202.7" y="144.5">1</text>
<text x="202.7" y="148.3">2</text>
<text x="220.5" y="148.3">4</text>
<text x="220.5" y="144.5">6</text>
<text x="347.7" y="145.3" transform="rotate(-90 347.7 145.3)">1</text>
<text x="62.4" y="154.7">3</text>
<text x="62.4" y="152.1">4</text>
<text x="62.4" y="159.8">1</text>
<text x="62.4" y="157.2">2</text>
<text x="152.2" y="161.5">1</text>
<text x="159" y="156.7" transform="rotate(-90 159 156.7)">3</text>
<text x="159" y="164.3" transform="rotate(-90 159 164.3)">2</text>
</g>
<g font-size="1.8" fill="#840084">
<text x="47.1" y="46.4">19-217/GHC-YR1S2/3T</text>
<text x="44.7" y="48.9">25mA</text>
<text x="51.5" y="48.9">3.3V</text>
<text x="204.4" y="106">SSL0804T-150M-N</text>
<text x="172.2" y="136.5">MMBT2222A 1P</text>
<text x="247.9" y="153">20mA</text>
<text x="248.7" y="150.2">KT-0603R</text>
<text x="255.7" y="153">2V .2W</text>
</g>
<g font-size="1.8" fill="#0f0f0f">
<text x="133.1" y="45.4">LEDCtrl</text>
<text x="168.9" y="45.4">LEDShifted</text>
<text x="282.9" y="62.6" transform="rotate(-90 282.9 62.6)">DistTrig</text>
<text x="285.4" y="63.5" transform="rotate(-90 285.4 63.5)">DistEcho</text>
<text x="329.8" y="62.9" transform="rotate(-90 329.8 62.9)">LEDShifted</text>
<text x="373" y="64.2" transform="rotate(-90 373 64.2)">MtrOutA</text>
<text x="375.6" y="64.2" transform="rotate(-90 375.6 64.2)">MtrOutB</text>
<text x="73.7" y="124.1">DistTrig</text>
<text x="73.7" y="126.7">DistEcho</text>
<text x="313" y="135.5">MtrCtrlB</text>
<text x="313" y="133">MtrCtrlA</text>
<text x="356.4" y="133.1">6 MtrOutA</text>
<text x="356.4" y="135.6">8 MtrOutB</text>
<text x="142.3" y="143.2">PwrCtrl</text>
<text x="72.4" y="147">PwrCtrl</text>
<text x="72.4" y="149.5">MtrCtrlA</text>
<text x="72.4" y="154.6">LEDCtrl</text>
<text x="72.4" y="152.1">MtrCtrlB</text>
</g>
<g font-size="1.4" fill="#006464">
<text x="328.2" y="47.2" transform="rotate(-90 328.2 47.2)">1</text>
<text x="330.7" y="47.2" transform="rotate(-90 330.7 47.2)">2</text>
<text x="333.2" y="47.2" transform="rotate(-90 333.2 47.2)">3</text>
<text x="281.2" y="49.8" transform="rotate(-90 281.2 49.8)">1</text>
<text x="283.7" y="49.8" transform="rotate(-90 283.7 49.8)">2</text>
<text x="286.3" y="49.8" transform="rotate(-90 286.3 49.8)">3</text>
<text x="288.8" y="49.8" transform="rotate(-90 288.8 49.8)">4</text>
<text x="373.9" y="51.1" transform="rotate(-90 373.9 51.1)">1</text>
<text x="376.4" y="51.1" transform="rotate(-90 376.4 51.1)">2</text>
<text x="60.2" y="218.7" transform="rotate(-90 60.2 218.7)">1</text>
<text x="62.7" y="218.7" transform="rotate(-90 62.7 218.7)">2</text>
<text x="94.5" y="218.7" transform="rotate(-90 94.5 218.7)">1</text>
<text x="97" y="218.7" transform="rotate(-90 97 218.7)">2</text>
<text x="132.6" y="218.7" transform="rotate(-90 132.6 218.7)">1</text>
<text x="135.1" y="218.7" transform="rotate(-90 135.1 218.7)">2</text>
<text x="170.7" y="218.7" transform="rotate(-90 170.7 218.7)">1</text>
<text x="173.2" y="218.7" transform="rotate(-90 173.2 218.7)">2</text>
<text x="205" y="218.7" transform="rotate(-90 205 218.7)">1</text>
<text x="207.5" y="218.7" transform="rotate(-90 207.5 218.7)">2</text>
</g>
<g font-size="1.4" fill="#a90000">
<text x="280.4" y="53.7" transform="rotate(-90 280.4 53.7)">1</text>
<text x="283" y="53.7" transform="rotate(-90 283 53.7)">2</text>
<text x="285.5" y="53.7" transform="rotate(-90 285.5 53.7)">3</text>
<text x="288" y="53.7" transform="rotate(-90 288 53.7)">4</text>
<text x="327.4" y="51.2" transform="rotate(-90 327.4 51.2)">1</text>
<text x="329.9" y="51.2" transform="rotate(-90 329.9 51.2)">2</text>
<text x="332.5" y="51.2" transform="rotate(-90 332.5 51.2)">3</text>
<text x="373.1" y="55" transform="rotate(-90 373.1 55)">1</text>
<text x="375.7" y="55" transform="rotate(-90 375.7 55)">2</text>
<text x="59.4" y="222.6" transform="rotate(-90 59.4 222.6)">1</text>
<text x="62" y="222.6" transform="rotate(-90 62 222.6)">2</text>
<text x="93.7" y="222.6" transform="rotate(-90 93.7 222.6)">1</text>
<text x="96.3" y="222.6" transform="rotate(-90 96.3 222.6)">2</text>
<text x="131.8" y="222.6" transform="rotate(-90 131.8 222.6)">1</text>
<text x="134.4" y="222.6" transform="rotate(-90 134.4 222.6)">2</text>
<text x="169.9" y="222.6" transform="rotate(-90 169.9 222.6)">1</text>
<text x="172.5" y="222.6" transform="rotate(-90 172.5 222.6)">2</text>
<text x="204.2" y="222.6" transform="rotate(-90 204.2 222.6)">1</text>
<text x="206.8" y="222.6" transform="rotate(-90 206.8 222.6)">2</text>
</g>
<g font-size="1.1" fill="#006464">
<text x="206.1" y="102.6">1</text>
<text x="217.5" y="102.6">2</text>
</g>
</svg>
